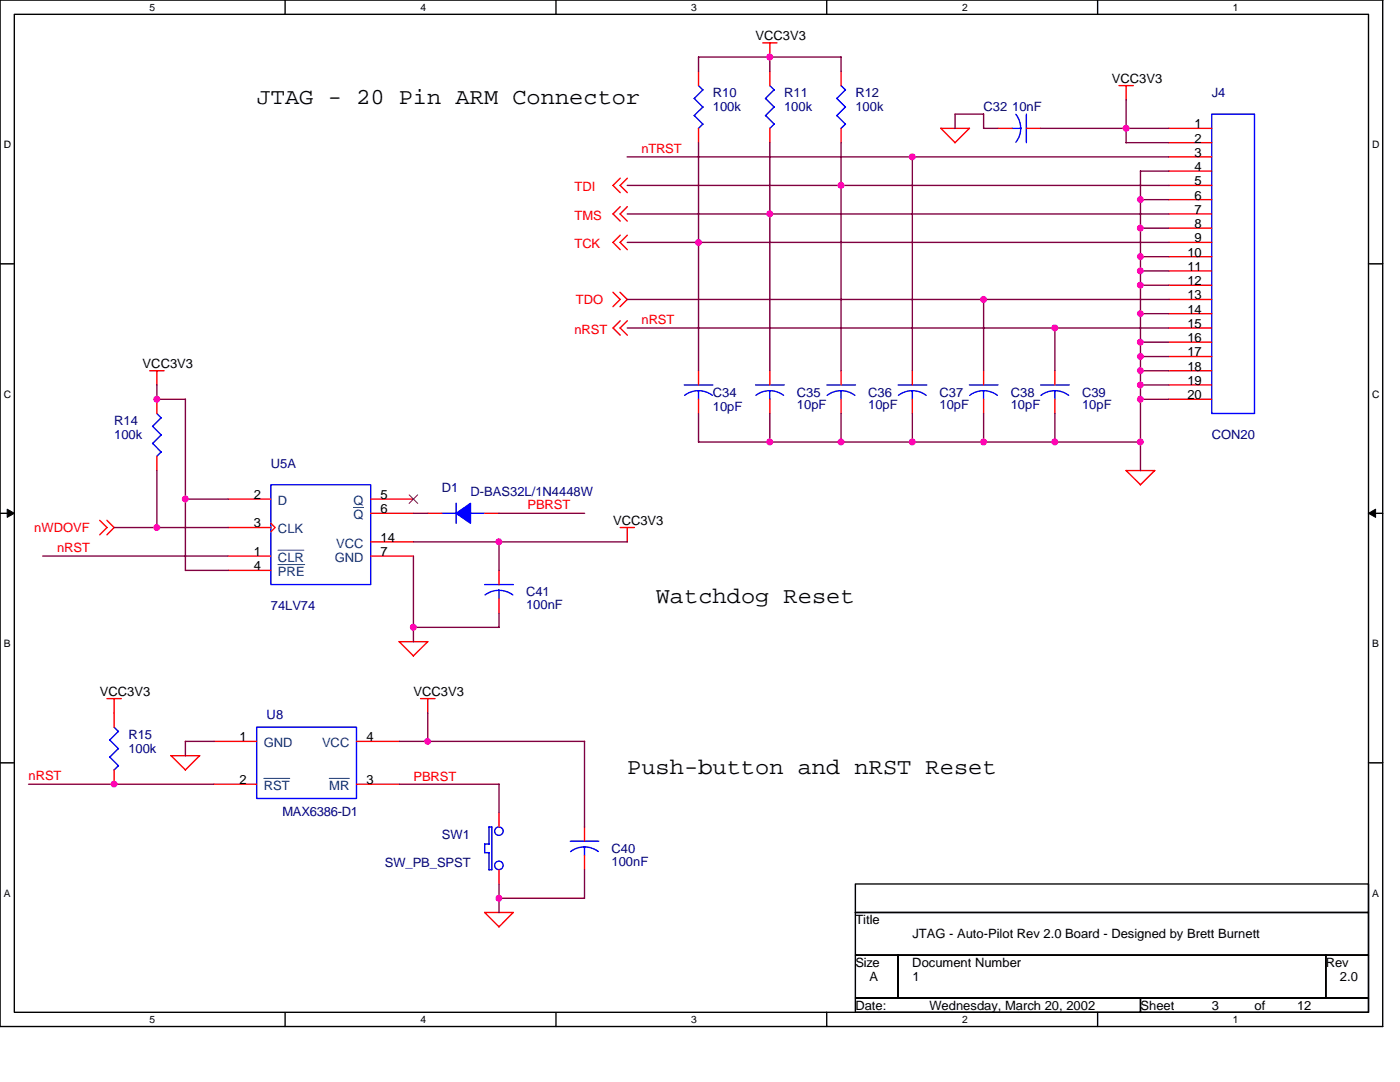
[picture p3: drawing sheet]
<svg xmlns="http://www.w3.org/2000/svg" width="279mm" height="216mm" viewBox="0 0 279 216" stroke-linecap="round" stroke-linejoin="round" font-family="sans-serif">
<path d="M0 0h275.9v204.8h-275.9zM2.9 2.9h270.2v199.1h-270.2z" fill="none" stroke="#000" stroke-width=".28"/>
<g fill="#fff">
<path d="M29.9 .3h1.1v2.3h-1.1z"/>
<path d="M29.9 202.3h1.1v2.3h-1.1z"/>
</g>
<path d="M56.9 0v2.9M56.9 202v2.8" fill="none" stroke="#000" stroke-width=".28"/>
<g fill="#fff">
<path d="M83.9 .3h1.1v2.3h-1.1z"/>
<path d="M83.9 202.3h1.1v2.3h-1.1z"/>
</g>
<path d="M111 0v2.9M111 202v2.8" fill="none" stroke="#000" stroke-width=".28"/>
<g fill="#fff">
<path d="M138 .3h1.1v2.3h-1.1z"/>
<path d="M138 202.3h1.1v2.3h-1.1z"/>
</g>
<path d="M165 0v2.9M165 202v2.8" fill="none" stroke="#000" stroke-width=".28"/>
<g fill="#fff">
<path d="M192 .3h1.1v2.3h-1.1z"/>
<path d="M192 202.3h1.1v2.3h-1.1z"/>
</g>
<path d="M219.1 0v2.9M219.1 202v2.8" fill="none" stroke="#000" stroke-width=".28"/>
<g fill="#fff">
<path d="M246.1 .3h1.1v2.3h-1.1z"/>
<path d="M246.1 202.3h1.1v2.3h-1.1z"/>
<path d="M.7 27.7h1.5v2.3h-1.5z"/>
<path d="M273.8 27.7h1.5v2.3h-1.5z"/>
<path d="M.7 77.5h1.5v2.3h-1.5z"/>
<path d="M273.8 77.5h1.5v2.3h-1.5z"/>
</g>
<path d="M0 52.6h2.9M273.1 52.6h2.8" fill="none" stroke="#000" stroke-width=".28"/>
<g fill="#fff">
<path d="M.7 127.3h1.4v2.3h-1.4z"/>
<path d="M273.8 127.3h1.4v2.3h-1.4z"/>
</g>
<path d="M0 102.4h2.9M273.1 102.4h2.8" fill="none" stroke="#000" stroke-width=".28"/>
<path d="M1.4 101.6l1.5 .8-1.5 .8zM273.1 102.4l1.4-.8v1.6z" fill="#000" stroke="#000" stroke-width=".2"/>
<g fill="#fff">
<path d="M.7 177.1h1.4v2.3h-1.4z"/>
<path d="M273.8 177.1h1.4v2.3h-1.4z"/>
</g>
<path d="M0 152.2h2.9M273.1 152.2h2.8M170.7 176.4h102.4v5.7h-102.4zM170.7 182.1h102.4v8.5h-102.4zM170.7 190.6h8.5v8.6h-8.5zM170.7 199.2h56.9v2.8h-56.9zM179.2 190.6h85.4v8.6h-85.4zM227.6 199.2h45.5v2.8h-45.5zM264.6 190.6h8.5v8.6h-8.5z" fill="none" stroke="#000" stroke-width=".28"/>
<g fill="none" stroke="#f00" stroke-width=".28">
<path d="M139.4 14.2v2.9M152.2 8.6h2.9M153.6 8.6v2.8M153.6 14.2v2.9M167.9 14.2v2.9M223.3 17.1h2.9M224.7 17.1v2.8M123.8 35.6l-1.5 1.4 1.5 1.4M125.2 35.6l-1.4 1.4 1.4 1.4M139.4 25.6v2.9M153.6 25.6v2.9M167.9 25.6v2.9"/>
<path d="M187.8 25.6h5.7l-2.9 2.9zM199.2 25.6h2.8M204.8 25.6h2.9M233.3 25.6h8.5M233.3 28.5h8.5M233.3 31.3h8.5M233.3 34.1h8.5M233.3 37h8.5M233.3 39.8h8.5M122.3 58.3l1.5 1.5-1.5 1.4M123.7 58.3l1.5 1.5-1.5 1.4M123.8 41.2l-1.5 1.5 1.5 1.4"/>
<path d="M123.8 46.9l-1.5 1.5 1.5 1.4M125.2 41.2l-1.4 1.5 1.4 1.4M125.2 46.9l-1.4 1.5 1.4 1.4M233.3 42.7h8.5M233.3 45.5h8.5M233.3 48.4h8.5M233.3 51.2h8.5M233.3 54.1h8.5M233.3 56.9h8.5M233.3 59.8h8.5M29.9 74h2.8M31.3 74v2.8"/>
<path d="M31.3 79.7v2.8M123.8 64l-1.5 1.4 1.5 1.5M125.2 64l-1.4 1.4 1.4 1.5M139.4 74v2.8M139.4 79.7v2.8M153.6 74v2.8M153.6 79.7v2.8M167.9 74v2.8M167.9 79.7v2.8M182.1 74v2.8M182.1 79.7v2.8M196.3 74v2.8"/>
<path d="M196.3 79.7v2.8M210.5 74v2.8M210.5 79.7v2.8M233.3 74h8.5M233.3 62.6h8.5M233.3 65.4h8.5M233.3 68.3h8.5M233.3 71.1h8.5M233.3 76.8h8.5M233.3 79.7h8.5M31.3 91v2.9M45.5 99.6h8.6"/>
<path d="M74 99.6h8.5M224.7 93.9l2.9 2.8M224.7 93.9h5.8l-2.9 2.9M19.9 103.8l1.5 1.5-1.5 1.4M21.3 103.8l1.5 1.5-1.5 1.4M45.5 105.3h8.6M45.5 111h8.6M45.5 113.8h8.6M54.1 104.4l.8 .9-.8 .8M74 102.4h8.5M74 111h8.5M74 108.1h8.5"/>
<path d="M85.4 102.4h2.8M96.7 102.4h2.9M99.6 113.8v2.8M99.6 119.5v2.8M123.8 105.3h2.8M125.2 105.3v2.8M21.4 139.4h2.8M22.8 139.4v5.7M79.7 128l2.8 2.9M79.7 128h5.7l-2.9 2.9M83.9 139.4h2.9M85.4 139.4v2.9"/>
<path d="M22.8 153.6v2.9M39.8 150.8l-2.8 2.8M39.9 150.8h-5.8l2.9 2.8M42.7 147.9h8.5M42.7 156.5h8.5M71.1 147.9h8.6M71.1 156.5h8.6M99.6 162.2v2.8M99.6 173.5v2.9M116.6 165v2.9M116.6 170.7v2.8M96.7 182.1l2.9 2.9 2.8-2.9h-5.7"/>
</g>
<g fill="none" stroke="#00f" stroke-width=".28">
<path d="M139.4 17.1l.9 .8M140.3 17.9l-1.8 1.8 1.8 1.7M153.6 17.1l.9 .8M154.5 17.9l-1.7 1.8 1.7 1.7-1.7 1.7 1.7 1.7M167.9 17.1l.8 .8M168.7 17.9l-1.7 1.8 1.7 1.7-1.7 1.7 1.7 1.7M140.3 21.4l-1.8 1.7 1.8 1.7M140.3 24.8l-.9 .8M154.5 24.8l-.9 .8M168.7 24.8l-.9 .8M202 25.6h1.7M202.7 22.8l.8 1.3 .2 1.5-.2 1.5-.8 1.3"/>
<path d="M204.8 22.8v5.7M241.8 22.8h8.6v59.7h-8.6zM136.6 76.8h5.7M136.6 78.9l1.3-.7 1.4-.2 1.6 .2 1.3 .7M139.4 78v1.7M150.8 76.8h5.7M150.9 78.9l1.3-.7 1.4-.2 1.5 .2 1.3 .7M153.6 78v1.7M165 76.8h5.7M165.1 78.9l1.3-.7 1.4-.2 1.5 .2 1.3 .7M167.9 78v1.7M179.2 76.8h5.8"/>
<path d="M179.3 78.9l1.3-.7 1.4-.2 1.5 .2 1.3 .7M182.1 78v1.7M193.5 76.8h5.7M193.5 78.9l1.3-.7 1.4-.2 1.6 .2 1.3 .7M196.3 78v1.7M207.7 76.8h5.7M207.8 78.9l1.2-.7 1.5-.2 1.5 .2 1.3 .7M210.5 78v1.7M30.5 88.5l1.7 1.7M31.3 82.5l.9 .9M32.2 83.4l-1.8 1.7 1.8 1.7M32.2 86.8l-1.8 1.7"/>
<path d="M32.2 90.2l-.9 .9M54.1 96.7h19.9v19.9h-19.9zM88.2 102.4h2.8M91 100.4v4M93.9 102.4h2.8M96.7 116.6h5.7M99.6 117.8v1.7M102.3 118.7l-1.3-.7-1.5-.2-1.4 .2-1.3 .7M22.8 145.1l.8 .9M23.6 145.9l-1.7 1.8 1.7 1.7M23.6 149.4l-1.7 1.7 1.7 1.7M23.6 152.8l-.8 .8"/>
<path d="M51.2 145.1h19.9v14.2h-19.9zM96.7 168.4h.9v-3.4h.5v8.5h-.5M96.7 168.4v1.8l.9-.1M97.6 170.1v3.5M113.8 167.9h5.7M116.6 169v1.7M119.4 169.9l-1.3-.7-1.5-.2-1.4 .2-1.3 .7"/>
<circle cx="99.6" cy="172.7" r=".85"/>
<circle cx="99.6" cy="165.9" r=".84"/>
</g>
<path d="M91 102.4l2.9-2v4z" fill-rule="evenodd" fill="#00f" stroke="#00f" stroke-width=".28"/>
<path d="M55.5 109.8h5.1M55.5 112.6h5.3M70.5 101.3h2.1M52.6 155.3h5.2M65.7 155.3h4" fill="none" stroke="#004080" stroke-width=".2"/>
<path d="M81.7 98.7l1.7 1.8M83.4 98.7l-1.8 1.8" fill="none" stroke="#804000" stroke-width=".2"/>
<g fill="none" stroke="#800040" stroke-width=".28">
<path d="M153.6 11.4v2.8M167.9 14.2v-2.8h-28.5v2.9M224.7 19.9v8.6M125.2 31.3h108.1M125.2 37h108.1M139.4 28.5v45.5M153.6 28.5v45.5M167.9 28.5v45.5M182.1 31.3v42.7M199.2 25.6h-2.9v-2.8h-5.7v2.8M207.7 25.6h25.6M224.7 28.5h8.6"/>
<path d="M227.6 34.1h5.7M227.6 39.8h5.7M227.6 34.1v59.8M125.2 42.7h108.1M125.2 48.4h108.1M125.2 59.8h108.1M196.3 59.7v14.3M227.6 45.5h5.7M227.6 51.2h5.7M227.6 54.1h5.7M227.6 56.9h5.7M31.3 76.8v2.9h5.7v34.1"/>
<path d="M125.2 65.4h108.1M210.5 65.4v8.6M227.6 62.6h5.7M227.6 68.3h5.7M227.6 71.1h5.7M227.6 74h5.7M227.6 76.8h5.7M227.6 79.7h5.7M31.3 93.9v11.4M37 99.6h8.6M139.4 82.5v5.7h88.2M153.6 82.5v5.7"/>
<path d="M167.9 82.5v5.7M182.1 82.5v5.7M196.3 82.5v5.7M210.5 82.5v5.7M8.5 111h37M22.8 105.3h22.8M37 113.8h8.6M82.5 102.4h2.9M82.5 111v17.1M82.5 108.1h42.7M99.6 102.4h17.1M99.6 108.1v5.7"/>
<path d="M99.6 122.3v2.9h-17.1M5.7 156.5h37M42.7 147.9h-5.7v2.9M79.7 147.9h37l-.1 17.1M79.7 156.5h19.9v5.7M85.4 142.3v5.7M99.6 179.2h17M99.6 176.4v5.7M116.6 173.5v5.8"/>
</g>
<g fill="#f0f" stroke="#f0f" stroke-width=".28">
<circle cx="224.7" cy="25.6" r=".57"/>
<circle cx="182.1" cy="31.3" r=".57"/>
<circle cx="167.8" cy="37" r=".57"/>
<circle cx="153.6" cy="42.7" r=".56"/>
<circle cx="139.4" cy="48.4" r=".56"/>
<circle cx="196.3" cy="59.7" r=".57"/>
<circle cx="210.5" cy="65.4" r=".57"/>
<circle cx="227.6" cy="39.8" r=".56"/>
<circle cx="227.6" cy="45.5" r=".56"/>
<circle cx="227.6" cy="51.2" r=".56"/>
<circle cx="227.6" cy="54" r=".56"/>
<circle cx="227.6" cy="56.9" r=".55"/>
<circle cx="227.6" cy="62.6" r=".55"/>
<circle cx="227.6" cy="68.3" r=".56"/>
<circle cx="227.6" cy="71.1" r=".55"/>
<circle cx="227.6" cy="74" r=".56"/>
<circle cx="227.6" cy="76.8" r=".55"/>
<circle cx="227.6" cy="79.7" r=".56"/>
<circle cx="227.6" cy="88.2" r=".56"/>
<circle cx="153.6" cy="11.4" r=".57"/>
<circle cx="153.6" cy="88.2" r=".57"/>
<circle cx="210.5" cy="88.2" r=".57"/>
<circle cx="196.3" cy="88.2" r=".57"/>
<circle cx="182.1" cy="88.2" r=".57"/>
<circle cx="167.8" cy="88.2" r=".57"/>
<circle cx="31.3" cy="105.3" r=".56"/>
<circle cx="31.3" cy="79.7" r=".57"/>
<circle cx="37" cy="99.6" r=".56"/>
<circle cx="99.6" cy="179.2" r=".56"/>
<circle cx="22.8" cy="156.5" r=".56"/>
<circle cx="85.3" cy="147.9" r=".55"/>
<circle cx="82.5" cy="125.2" r=".57"/>
<circle cx="99.6" cy="108.1" r=".56"/>
</g>
<g font-size="4.6">
<text x="51.2" y="20.7">JTAG - 20 Pin ARM Connector</text>
<text x="130.9" y="120.3">Watchdog Reset</text>
<text x="125.2" y="154.4">Push-button and nRST Reset</text>
</g>
<g font-size="2.6">
<text x="150.8" y="8">VCC3V3</text>
<text x="221.9" y="16.6">VCC3V3</text>
<text x="238.4" y="25.6">1</text>
<text x="238.4" y="28.4">2</text>
<text x="238.4" y="31.3">3</text>
<text x="238.4" y="34.1">4</text>
<text x="238.4" y="37">5</text>
<text x="238.4" y="39.8">6</text>
<text x="238.4" y="42.7">7</text>
<text x="238.4" y="45.5">8</text>
<text x="237" y="51.2">10</text>
<text x="238.4" y="48.3">9</text>
<text x="237" y="54">11</text>
<text x="237" y="56.9">12</text>
<text x="237" y="59.7">13</text>
<text x="237" y="62.6">14</text>
<text x="237" y="65.4">15</text>
<text x="237" y="68.3">16</text>
<text x="237" y="71.1">17</text>
<text x="28.5" y="73.4">VCC3V3</text>
<text x="237" y="74">18</text>
<text x="237" y="76.8">19</text>
<text x="237" y="79.7">20</text>
<text x="50.6" y="99.6">2</text>
<text x="76" y="99.6">5</text>
<text x="50.6" y="105.2">3</text>
<text x="76" y="102.4">6</text>
<text x="122.3" y="104.7">VCC3V3</text>
<text x="50.6" y="110.9">1</text>
<text x="50.6" y="113.8">4</text>
<text x="76" y="110.9">7</text>
<text x="76" y="108.1">14</text>
<text x="19.9" y="138.9">VCC3V3</text>
<text x="82.5" y="138.9">VCC3V3</text>
<text x="47.8" y="147.9">1</text>
<text x="73.1" y="147.9">4</text>
<text x="47.8" y="156.5">2</text>
<text x="73.1" y="156.5">3</text>
<text x="170.7" y="184.4">Title</text>
<text x="182.1" y="187.2">JTAG - Auto-Pilot Rev 2.0 Board - Designed by Brett Burnett</text>
<text x="170.7" y="192.9">Size</text>
<text x="173.5" y="195.8">A</text>
<text x="182.1" y="192.9">Document Number</text>
<text x="182.1" y="195.8">1</text>
<text x="264.6" y="192.9">Rev</text>
<text x="267.4" y="195.8">2.0</text>
<text x="170.7" y="201.5">Date:</text>
<text x="185.5" y="201.5">Wednesday, March 20, 2002</text>
<text x="227.6" y="201.5">Sheet</text>
<text x="241.8" y="201.5">3</text>
<text x="250.4" y="201.5">of</text>
<text x="258.9" y="201.5">12</text>
</g>
<g font-size="2.6" fill="#000080">
<text x="142.3" y="19.4">R10</text>
<text x="142.3" y="22.2">100k</text>
<text x="156.5" y="19.4">R11</text>
<text x="156.5" y="22.2">100k</text>
<text x="170.7" y="19.4">R12</text>
<text x="170.7" y="22.2">100k</text>
<text x="196.3" y="22.2">C32 10nF</text>
<text x="241.8" y="19.4">J4</text>
<text x="142.3" y="79.1">C34</text>
<text x="142.3" y="82">10pF</text>
<text x="159" y="79.1">C35</text>
<text x="159" y="81.7">10pF</text>
<text x="173.3" y="79.1">C36</text>
<text x="173.3" y="81.7">10pF</text>
<text x="187.5" y="79.1">C37</text>
<text x="187.5" y="81.7">10pF</text>
<text x="201.7" y="79.1">C38</text>
<text x="201.7" y="81.7">10pF</text>
<text x="215.9" y="79.1">C39</text>
<text x="215.9" y="81.7">10pF</text>
<text x="22.8" y="84.8">R14</text>
<text x="22.8" y="87.7">100k</text>
<text x="241.8" y="87.7">CON20</text>
<text x="54.1" y="93.3">U5A</text>
<text x="88.2" y="98.2">D1</text>
<text x="93.9" y="99">D-BAS32L/1N4448W</text>
<text x="105" y="119">C41</text>
<text x="54.1" y="121.8">74LV74</text>
<text x="105" y="121.5">100nF</text>
<text x="53.2" y="143.4">U8</text>
<text x="25.6" y="147.4">R15</text>
<text x="25.6" y="150.2">100k</text>
<text x="56.3" y="162.8">MAX6386-D1</text>
<text x="88.2" y="167.3">SW1</text>
<text x="76.8" y="173">SW_PB_SPST</text>
<text x="122" y="170.2">C40</text>
<text x="122" y="172.7">100nF</text>
</g>
<g font-size="2.6" fill="#f00">
<text x="128" y="30.5">nTRST</text>
<text x="114.7" y="38.2">TDI</text>
<text x="114.7" y="43.9">TMS</text>
<text x="114.7" y="49.6">TCK</text>
<text x="114.9" y="60.6">TDO</text>
<text x="128" y="64.6">nRST</text>
<text x="114.7" y="66.6">nRST</text>
<text x="105.3" y="101.6">PBRST</text>
<text x="6.8" y="106.2">nWDOVF</text>
<text x="11.4" y="110.1">nRST</text>
<text x="5.7" y="155.7">nRST</text>
<text x="82.5" y="155.9">PBRST</text>
</g>
<g font-size="2.6" fill="#004080">
<text x="55.5" y="100.8">D</text>
<text x="70.5" y="100.8">Q</text>
<text x="55.5" y="106.4">CLK</text>
<text x="70.5" y="103.6">Q</text>
<text x="55.5" y="112.1">CLR</text>
<text x="66.8" y="112.1">GND</text>
<text x="67.1" y="109.3">VCC</text>
<text x="55.5" y="115">PRE</text>
<text x="52.6" y="149.1">GND</text>
<text x="64.3" y="149.1">VCC</text>
<text x="52.6" y="157.6">RST</text>
<text x="65.7" y="157.6">MR</text>
</g>
<g font-size="2">
<text x="29.9" y="2.1">5</text>
<text x="83.9" y="2.1">4</text>
<text x="138" y="2.1">3</text>
<text x="192" y="2.1">2</text>
<text x="246.1" y="2.1">1</text>
<text x=".7" y="29.6">D</text>
<text x="273.8" y="29.6">D</text>
<text x=".7" y="79.4">C</text>
<text x="273.8" y="79.4">C</text>
<text x=".7" y="129.2">B</text>
<text x="273.8" y="129.2">B</text>
<text x=".7" y="178.9">A</text>
<text x="273.8" y="178.9">A</text>
<text x="29.9" y="204.1">5</text>
<text x="83.9" y="204.1">4</text>
<text x="138" y="204.1">3</text>
<text x="192" y="204.1">2</text>
<text x="246.1" y="204.1">1</text>
</g>
</svg>
